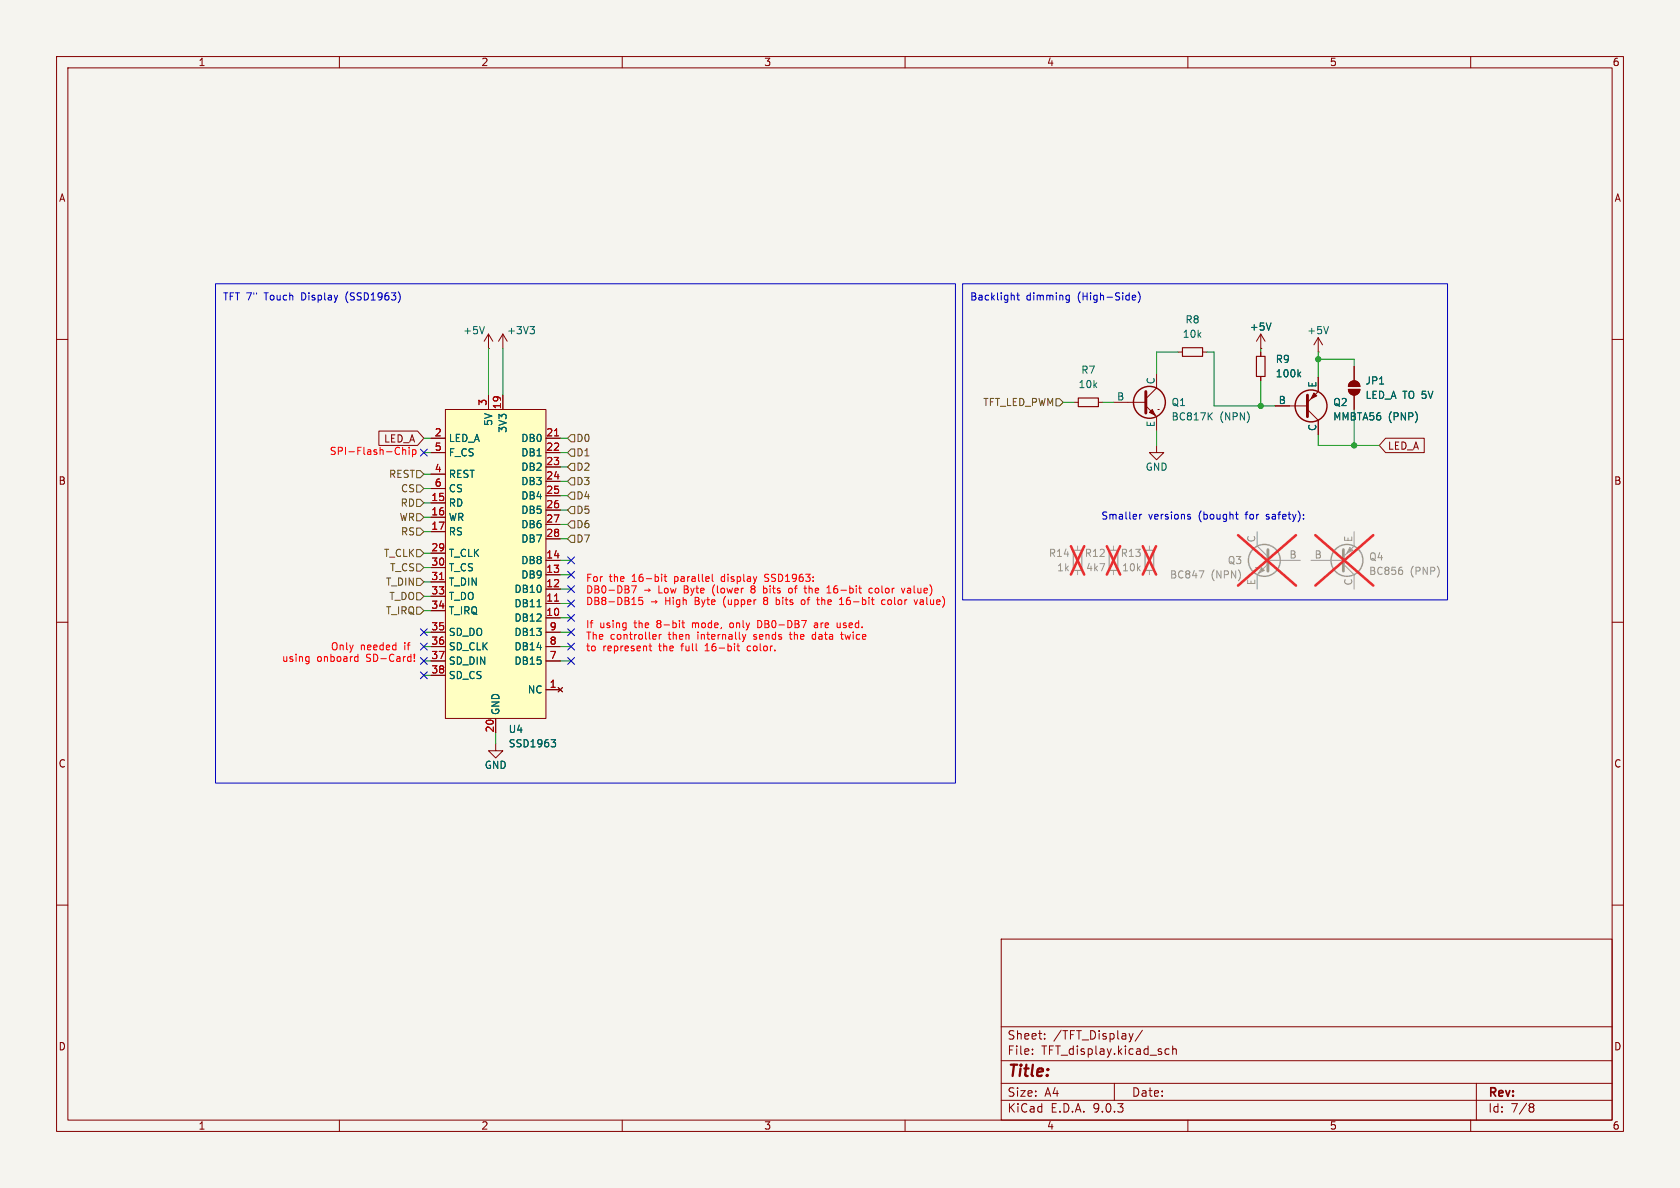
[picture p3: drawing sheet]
<svg xmlns="http://www.w3.org/2000/svg" width="297mm" height="210mm" viewBox="0 0 297 210" stroke-linecap="round" stroke-linejoin="round" font-family="sans-serif">
<path d="M0 0h297v210h-297z" fill="#f5f4ef" stroke="#f5f4ef" stroke-width=".18"/>
<g fill="none" stroke="#840000" stroke-width=".18">
<path d="M10 10h277v190h-277zM12 12h273v186h-273zM60 10v2M110 10v2M160 10v2M210 10v2M260 10v2M222.9 59.1v2.5M222.9 59.1l.7 1.2M222.9 59.1l-.8 1.2M233 59.7l-.7 1.3M233 59.7l.8 1.3"/>
<path d="M233 59.7v2.5M10 60h2M189.9 71.1h.7M194.2 71.1h.7M196.8 71.1h5.8M202.6 71.8l1.9 1.9v2.5M204.5 78.7v1.3h1.2l-1.2 1.3-1.3-1.3h1.3M204.5 66v2.6l-1.9 1.9M204.7 72.4h.1M208.3 62.2h.7M212.6 62.2h.8M222.9 61.6h.1"/>
<path d="M222.9 62.2v.8M222.9 66.5v.8M225.4 71.8h5.7M231.1 72.4l1.9 1.9v2.5M233 62.2h.1M233 66.7v2.5l-1.9 1.9M238.4 68.8h2a1.02 1.02 0 0 1-1 1 1.02 1.02 0 0 1-1-1zM238.7 67.6a1.02 1.02 0 0 1 1.1-.2 1.02 1.02 0 0 1 .6 .9h-2zM239.4 64.8v2.5M239.4 69.9v2.5M285 60h2M10 110h2"/>
<path d="M285 110h2M10 160h2M177 166h108v32h-108zM285 160h2M60 198v2M110 198v2M160 198v2M177 194.5h108M177 191.5h108M177 187.5h108M177 181.5h108M182.5 186.3v.1"/>
<path d="M182.5 185.5v.1M184.7 183.6v.1M184.7 182.8v.1M197 191.5v3M200.3 182.7l-.3 1M202 182.1l-1.3 2M206 186.3l.2 .1 .5-.1M206.7 185.5l-.5-.1-.2 .1M207.3 185.5l.2-.1 .4 .1 .1 .9M207.3 184.9v1.5M210 198v2M260 198v2"/>
<path d="M261 191.5v6.5M270.6 195.1l.4 .1 .2 .2-.3 .3M270.6 195.7h.3M270.9 195.7l.2 .2 .1 .4-.2 .2-.4 .1"/>
</g>
<path d="M189.7 97.3h1.6v3.5h-1.6zM196.1 97.3h1.5v3.5h-1.5zM202.4 97.3h1.6v3.5h-1.6z" fill="none" stroke="#9c9b98" stroke-width=".2"/>
<g fill="none" stroke="#9c9b98" stroke-width=".18">
<path d="M190.5 96.5v.8M196.8 96.5v.8M203.2 96.5v.8M222.2 94v2.5l2 1.9M224.2 99.7l-2 1.9v2.5M224.2 99.1h5.7M231.8 99.1h5.7M237.5 99.7l1.9 1.9v2.5M239.4 94v2.5l-1.9 1.9M190.5 100.8v.8M196.8 100.8v.8M203.2 100.8v.8"/>
<path d="M222 100.3h.1"/>
</g>
<path d="M189.3 96.6l2.4 5M191.7 96.6l-2.4 5M195.7 96.6l2.3 5M198 96.6l-2.3 5M202 96.6l2.4 5M204.4 96.6l-2.4 5M218.9 94.6l10.2 8.9M229.1 94.6l-10.2 8.9M232.5 94.6l10.3 8.9M242.8 94.6l-10.3 8.9" fill="none" stroke="#e12e31" stroke-width=".46"/>
<path d="M224.2 97.2v3.8M237.5 97.2v3.8" fill="none" stroke="#9c9b98" stroke-width=".51"/>
<g fill="none" stroke="#9c9b98" stroke-width=".25">
<circle cx="223.5" cy="99.1" r="2.82"/>
<circle cx="238.1" cy="99.1" r="2.82"/>
</g>
<g fill="#9c9b98" stroke="#9c9b98" stroke-width=".18">
<path d="M223 100.3l.5 .5-1 .5z"/>
<path d="M238.6 96.8l.5 .5-1 .5z"/>
</g>
<path d="M212 100.9h.8l-.5 1.3M247.9 100.8l.1 .2-.1 .5" fill="none" stroke="#939391" stroke-width=".18"/>
<g fill="#840000" stroke="#840000" stroke-width=".18">
<path d="M238.4 68.8h2a1.02 1.02 0 0 1-1 1 1.02 1.02 0 0 1-1-1z"/>
<path d="M238.7 67.6a1.02 1.02 0 0 1 1.1-.2 1.02 1.02 0 0 1 .6 .9h-2z"/>
<path d="M203.2 72.9l.5-.5 .5 1z"/>
<path d="M232.3 69.5l.5 .5-1 .5z"/>
</g>
<path d="M190.6 70.4h3.6v1.5h-3.6zM209 61.5h3.6v1.5h-3.6zM222.1 63h1.5v3.5h-1.5z" fill="none" stroke="#840000" stroke-width=".2"/>
<path d="M224.7 57.1l-.4 1.3M234.9 57.7l-.5 1.3M213.8 73.5l.5 .7M214.3 73l-.7 .7M229.6 66.1l.4 .5M230 65.8l-.5 .5" fill="none" stroke="#006464" stroke-width=".18"/>
<path d="M202.6 69.2v3.8M231.1 69.9v3.8" fill="none" stroke="#840000" stroke-width=".51"/>
<g fill="none" stroke="#840000" stroke-width=".25">
<circle cx="203.2" cy="71.1" r="2.82"/>
<circle cx="231.8" cy="71.8" r="2.82"/>
</g>
<path d="M78.7 72.4h17.8v54.6h-17.8z" fill="#ffffc2"/>
<g fill="none" stroke="#840000" stroke-width=".18">
<path d="M86.4 59.1v2.5M86.4 59.1l-.8 1.2M86.4 59.1l.7 1.2M88.9 59.1v2.5M88.9 59.1l-.8 1.2M88.9 59.1l.8 1.2M67 76.2h6.8l1.1 1.3-1.1 1.2h-6.8zM76.2 77.5h2.5M78.7 72.4h17.8v54.6h-17.8zM86.4 61.6h.1M86.4 69.9v2.5M88.9 69.9v2.5"/>
<path d="M96.5 77.5h2.6M222.9 61.6h.1M222.9 62.2v.8M222.9 66.5v.8M225.4 71.8h2.6M233 66.7v2.5M233 74.3v2.5M239.4 64.8v2.5M239.4 69.9v2.5M245 77.5h6.8v2.5h-6.8l-1.2-1.3zM76.2 80h2.5M76.2 83.8h2.5"/>
<path d="M76.2 86.4h2.5M76.2 88.9h2.5M76.2 91.4h2.5M76.2 94h2.5M76.2 97.8h2.5M96.5 80h2.6M96.5 82.6h2.6M96.5 85.1h2.6M96.5 87.6h2.6M96.5 90.2h2.6M96.5 92.7h2.6M96.5 95.3h2.6"/>
<path d="M96.5 99.1h2.6M76.2 100.3h2.5M76.2 102.9h2.5M76.2 105.4h2.5M76.2 108h2.5M76.2 111.8h2.5M76.2 114.3h2.5M76.2 116.8h2.5M76.2 119.4h2.5M96.5 111.8h2.6M96.5 114.3h2.6M96.5 116.8h2.6"/>
<path d="M96.5 101.6h2.6M96.5 104.1h2.6M96.5 106.7h2.6M96.5 109.2h2.6M87.6 131.4v1.3h1.3l-1.3 1.3-1.2-1.3h1.2M87.6 127v2.5M96.5 121.9h2.6M98.7 121.5l.7 .8M99.4 121.5l-.7 .8"/>
</g>
<path d="M98 77.1h.8M77.7 102.5h.7M98 106.3h.8" fill="none" stroke="#a90000" stroke-width=".18"/>
<path d="M85.6 57.7l-.4 1.3M93.7 57.7h.8l-.4 .5M94.2 58.2l.3 .3v.3l-.3 .2M224.7 57.1l-.4 1.3M229.6 66.1l.4 .5M230 65.8l-.5 .5M94.9 107.3h.8M97.4 130.8h.8l-.4 .4 .4 .2v.4l-.2 .2h-.4" fill="none" stroke="#006464" stroke-width=".18"/>
<g fill="none" stroke="#725600" stroke-width=".18">
<path d="M100.3 77.5l.7-.7h.6v1.3h-.6zM101 79.4h.6v1.2h-.6l-.7-.6zM186.7 70.5h.6l.7 .6-.7 .7h-.6zM73.7 90.8h.6l.6 .6-.6 .7h-.6zM73.7 99.7h.6l.6 .6-.6 .7h-.6zM73.7 83.2h.6l.6 .6-.6 .7h-.6zM73.7 97.2h.6l.6 .6-.6 .6h-.6zM73.7 85.7h.6l.6 .7-.6 .6h-.6zM73.7 88.3h.6l.6 .6-.6 .6h-.6zM73.7 93.3h.6l.6 .7-.6 .6h-.6zM100.3 82.6l.7-.7h.6v1.3h-.6zM100.3 95.3l.7-.7h.6v1.3h-.6z"/>
<path d="M101 87h.6v1.3h-.6l-.7-.7zM101 92.1h.6v1.2h-.6l-.7-.6zM101 89.5h.6v1.3h-.6l-.7-.6zM101 84.5h.6v1.2h-.6l-.7-.6zM73.7 102.2h.6l.6 .7-.6 .6h-.6zM73.7 104.8h.6l.6 .6-.6 .6h-.6zM73.7 107.3h.6l.6 .7-.6 .6h-.6z"/>
</g>
<g fill="none" stroke="#009600" stroke-width=".18">
<path d="M74.9 77.5h1.3M86.4 61.6v8.3M88.9 61.6v8.3M99.1 77.5h1.2M188 71.1h1.9M194.9 71.1h1.9M204.5 76.2v2.5M208.3 62.2h-3.8v3.8M213.4 62.2h1.2v9.6h10.8M222.9 61.6v.6M222.9 67.3v4.5M233 76.8v1.9h10.8"/>
<path d="M233 62.2v4.5M233 63.5h6.4v1.3M239.4 72.4v6.3M74.9 91.4h1.3M74.9 80h1.3M74.9 88.9h1.3M74.9 83.8h1.3M74.9 86.4h1.3M74.9 97.8h1.3M74.9 94h1.3M99.1 95.3h1.2M99.1 80h1.2"/>
<path d="M99.1 99.1h1.9M99.1 90.2h1.2M99.1 87.6h1.2M99.1 85.1h1.2M99.1 92.7h1.2M99.1 82.6h1.2M74.9 116.8h1.3M74.9 111.8h1.3M74.9 119.4h1.3M74.9 108h1.3M74.9 114.3h1.3M74.9 100.3h1.3"/>
<path d="M74.9 105.4h1.3M74.9 102.9h1.3M99.1 116.8h1.9M99.1 111.8h1.9M99.1 114.3h1.9M99.1 109.2h1.9M99.1 101.6h1.9M99.1 104.1h1.9M99.1 106.7h1.9M87.6 129.5v1.9"/>
</g>
<g fill="none" stroke="#000084" stroke-width=".18">
<path d="M74.3 79.4l1.2 1.2M75.5 79.4l-1.2 1.2M100.4 98.5l1.2 1.2M101.6 98.5l-1.2 1.2M74.3 116.2l1.2 1.2M74.3 113.7l1.2 1.2M74.3 118.8l1.2 1.2M74.3 111.2l1.2 1.2M75.5 116.2l-1.2 1.2M75.5 113.7l-1.2 1.2M75.5 118.8l-1.2 1.2M75.5 111.2l-1.2 1.2"/>
<path d="M100.4 106.1l1.2 1.2M100.4 103.5l1.2 1.2M100.4 108.6l1.2 1.2M100.4 111.2l1.2 1.2M100.4 113.7l1.2 1.2M100.4 116.2l1.2 1.2M100.4 101l1.2 1.2M101.6 106.1l-1.2 1.2M101.6 103.5l-1.2 1.2M101.6 108.6l-1.2 1.2M101.6 111.2l-1.2 1.2M101.6 113.7l-1.2 1.2"/>
<path d="M101.6 116.2l-1.2 1.2M101.6 101l-1.2 1.2"/>
</g>
<g fill="none" stroke="#f00" stroke-width=".18">
<path d="M71.2 79.1v1.2M71.2 79.6l.2-.1 .3 .1v.7M72.3 79.5v.8M72.9 79.6l.4-.1 .2 .2-.1 .6h-.5M72.9 79.5v1.3M54.3 116.1h.3M54.6 116.1v1l-.2 .2M54.6 116.9h-.3M62.9 116.1h.4M63.3 116.9h-.4M63.3 115.7v1.2M73.3 116.8v.1"/>
<path d="M73.3 115.7v.7M112.5 103.6l-.5 1.2M113.6 105.6h-.6l-.1 .6 .2-.1h.4l.1 .2v.4l-.2 .2-.5-.2M114.7 114.2h.5M114.9 113.8v1.1l.3 .1M115.6 112.2h.3l.1 .3-.6 .1M115.9 112.9l-.3 .1M116.5 112.2v.8M116.9 112.2l-.4 .2M117 101.5v.1M117 101.9v.9M117.4 101.9h.5"/>
<path d="M117.6 101.5v1.1l.3 .2M120.5 110.1h.5M120.7 109.7v1.1l.3 .2M124.7 115h.7M125.9 101.5v1.1l.2 .2M129.1 110.2l-.1 .2 .1 .5M130.5 113.8v1.1l.3 .1M131.2 112.2l.3 .8M131.5 113l-.3 .4M131.8 112.2l-.3 .8M132.3 114.2l-.2 .2v.4l.2 .2M132.9 104l.1 .1-.2 .1v.4l.2 .2"/>
<path d="M134.4 109.7h-.4v1.3l.4-.1M135 103.6v1.2M135 104.8h.4M135.2 102.7l.2 .1M135.2 105.6l-.2 .2 .2 .3-.1 .2-.1 .3 .2 .3M135.4 104h-.4M135.4 101.5l-.2 .3 .2 .3M137.2 106.8l.4 .1M137.2 105.6v1.3M137.6 106l-.4 .1M139.5 112.2h.5M139.7 111.7l.1 1.2"/>
<path d="M140 104h-.4l-.2 .2 .1 .5 .1 .1h.4M142.1 104h.5M142.2 106.1l-.3-.1-.3 .3 .1 .4 .2 .2 .3-.1M142.5 104.8h.1M144 110.2h.5M144.1 112.2h-.4l-.1 .2v.5l.5 .1M144.4 106h.4M144.5 110.4l-.4 .1-.2 .2 .2 .3 .4-.1M144.7 106.9h.1M146.2 104.8h.7M146.4 103.7l.1-.1v1.2M148.4 106.9h.7"/>
<path d="M148.5 110.8l-.1 .2-.3-.1M148.5 110.1v.9M148.6 112.2h.5M148.7 105.8l.1-.2v1.3M148.8 111.7v1.1l.3 .2M154.2 104h-.3l-.3 .2 .1 .6h.5M154.8 104.1v.6M156.5 106.1l-.4-.1-.2 .3 .1 .5h.5M157 106.1v.6M160 104l-.3 .8M160.8 104h-.3M160.9 104.3h-.3l-.2 .2 .1 .3h.4"/>
<path d="M162.2 106l-.3 .9M163.1 106.4h-.3l-.2 .2 .1 .2 .4 .1"/>
</g>
<g fill="none" stroke="#0000c2" stroke-width=".18">
<path d="M38.1 50.2h130.8v88.2h-130.8zM170.2 50.2h85.7v55.8h-85.7zM179.1 52.2l.2 .2v.6M179.7 52.2h.5M179.9 51.8v1.1l.3 .1M188.6 52.2h.4M188.6 53h.4M189 52.2v1l-.2 .3-.3-.1M200.2 52.6l.6-.1-.1-.3h-.3l-.2 .2v.6h.5M201.2 51.6a1.46 1.46 0 0 1 0 1.9M201.5 90.9v.9M201.8 90.9l-.3 .3"/>
<path d="M210.1 90.9l.3 .1M210.1 91.3l.3 .1 .1 .2-.2 .2h-.2M218.4 90.9h.5M218.6 90.5v1.1l.3 .2"/>
</g>
<g fill="#009600" stroke="#009600" stroke-width=".18">
<circle cx="239.4" cy="78.7" r=".46"/>
<circle cx="233" cy="63.5" r=".46"/>
<circle cx="222.9" cy="71.8" r=".46"/>
</g>
<text font-size="2.8" fill="#840000" x="178" y="190.9">Title:</text>
<g font-size="2.1" fill="#840000">
<text x="178" y="184">Sheet:</text>
<text x="186.2" y="184">/TFT_Display/</text>
<text x="178" y="186.7">File:</text>
<text x="184.1" y="186.7">TFT_display.kicad_sch</text>
<text x="178" y="196.9">KiCad</text>
<text x="178" y="194.1">Size:</text>
<text x="184.7" y="194.1">A4</text>
<text x="185.7" y="196.9">E.D.A.</text>
<text x="193.3" y="196.9">9.0.3</text>
<text x="200" y="194.1">Date:</text>
<text x="263" y="194.3">Rev:</text>
<text x="263" y="196.9">Id:</text>
<text x="267.1" y="196.9">7/8</text>
</g>
<g font-size="1.8" fill="#840000">
<text x="35" y="11.9">1</text>
<text x="85" y="11.9">2</text>
<text x="135" y="11.9">3</text>
<text x="185" y="11.9">4</text>
<text x="235" y="11.9">5</text>
<text x="285" y="11.9">6</text>
<text x="10.3" y="35.9">A</text>
<text x="285.3" y="35.9">A</text>
<text x="245.3" y="79.7">LED_A</text>
<text x="10.3" y="85.9">B</text>
<text x="285.3" y="85.9">B</text>
<text x="10.3" y="135.9">C</text>
<text x="285.3" y="135.9">C</text>
<text x="10.3" y="185.9">D</text>
<text x="285.3" y="185.9">D</text>
<text x="35" y="199.9">1</text>
<text x="85" y="199.9">2</text>
<text x="135" y="199.9">3</text>
<text x="185" y="199.9">4</text>
<text x="235" y="199.9">5</text>
<text x="285" y="199.9">6</text>
</g>
<g font-size="1.8" fill="#0000c2">
<text x="39.3" y="53.3">TFT 7&quot;</text>
<text x="46.9" y="53.3">Touch</text>
<text x="53.5" y="53.3">Display</text>
<text x="61.6" y="53.3">(SSD1963)</text>
<text x="171.4" y="53.3">Backlight</text>
<text x="181.4" y="53.3">dimming</text>
<text x="190.6" y="53.3">(High-Side)</text>
<text x="194.6" y="92.1">Smaller</text>
<text x="203" y="92.1">versions</text>
<text x="212" y="92.1">(bought</text>
<text x="220.5" y="92.1">for</text>
<text x="224.3" y="92.1">safety):</text>
</g>
<g font-size="1.8" fill="#006464">
<text x="81.8" y="59.3">+5V</text>
<text x="89.5" y="59.3">+3V3</text>
<text x="209" y="59.9">10k</text>
<text x="209.5" y="57.4">R8</text>
<text x="220.8" y="58.6">+5V</text>
<text x="231" y="59.3">+5V</text>
<text x="225.4" y="64.4">R9</text>
<text x="190.6" y="68.8">10k</text>
<text x="191.1" y="66.3">R7</text>
<text x="197.4" y="70.9">B</text>
<text x="204.2" y="68" transform="rotate(-90 204.2 68)">C</text>
<text x="207" y="72">Q1</text>
<text x="225.4" y="66.9">100k</text>
<text x="226" y="71.5">B</text>
<text x="232.8" y="68.6" transform="rotate(-90 232.8 68.6)">E</text>
<text x="235.6" y="72">Q2</text>
<text x="241.3" y="68.2">JP1</text>
<text x="241.3" y="70.7">LED_A TO 5V</text>
<text x="87.2" y="75.4" transform="rotate(-90 87.2 75.4)">5V</text>
<text x="89.8" y="76.6" transform="rotate(-90 89.8 76.6)">3V3</text>
<text x="204.2" y="75.6" transform="rotate(-90 204.2 75.6)">E</text>
<text x="207" y="74.5">BC817K</text>
<text x="215.6" y="74.5">(NPN)</text>
<text x="232.8" y="76.3" transform="rotate(-90 232.8 76.3)">C</text>
<text x="235.6" y="74.5">MMBTA56</text>
<text x="245.4" y="74.5">(PNP)</text>
<text x="79.2" y="78.3">LED_A</text>
<text x="79.2" y="80.9">F_CS</text>
<text x="92.1" y="78.3">DB0</text>
<text x="92.1" y="80.9">DB1</text>
<text x="92.1" y="83.4">DB2</text>
<text x="202.4" y="83.4">GND</text>
<text x="79.2" y="84.7">REST</text>
<text x="79.2" y="87.2">CS</text>
<text x="79.2" y="89.8">RD</text>
<text x="92.1" y="86">DB3</text>
<text x="92.1" y="88.5">DB4</text>
<text x="79.2" y="92.3">WR</text>
<text x="79.2" y="94.8">RS</text>
<text x="92.1" y="91">DB5</text>
<text x="92.1" y="93.6">DB6</text>
<text x="79.2" y="98.7">T_CLK</text>
<text x="79.2" y="101.2">T_CS</text>
<text x="92.1" y="96.1">DB7</text>
<text x="92.1" y="99.9">DB8</text>
<text x="79.2" y="103.7">T_DIN</text>
<text x="79.2" y="106.3">T_DO</text>
<text x="90.8" y="105">DB10</text>
<text x="90.8" y="107.5">DB11</text>
<text x="92.1" y="102.5">DB9</text>
<text x="79.2" y="108.8">T_IRQ</text>
<text x="79.2" y="112.6">SD_DO</text>
<text x="90.8" y="110.1">DB12</text>
<text x="90.8" y="112.6">DB13</text>
<text x="79.2" y="115.2">SD_CLK</text>
<text x="79.2" y="117.7">SD_DIN</text>
<text x="90.8" y="115.2">DB14</text>
<text x="90.8" y="117.7">DB15</text>
<text x="79.2" y="120.2">SD_CS</text>
<text x="93.2" y="122.8">NC</text>
<text x="88.5" y="126.5" transform="rotate(-90 88.5 126.5)">GND</text>
<text x="89.8" y="129.8">U4</text>
<text x="85.6" y="136.1">GND</text>
<text x="89.8" y="132.3">SSD1963</text>
</g>
<g font-size="1.8" fill="#a90000">
<text x="86.1" y="71.8" transform="rotate(-90 86.1 71.8)">3</text>
<text x="76.8" y="77.2">2</text>
<text x="88.6" y="72.4" transform="rotate(-90 88.6 72.4)">19</text>
<text x="96.5" y="77.2">21</text>
<text x="76.8" y="79.8">5</text>
<text x="76.8" y="83.6">4</text>
<text x="96.5" y="79.8">22</text>
<text x="96.5" y="82.3">23</text>
<text x="76.2" y="88.6">15</text>
<text x="76.8" y="86.1">6</text>
<text x="96.5" y="84.8">24</text>
<text x="96.5" y="87.4">25</text>
<text x="96.5" y="89.9">26</text>
<text x="76.2" y="91.2">16</text>
<text x="76.2" y="93.7">17</text>
<text x="96.5" y="92.5">27</text>
<text x="96.5" y="95">28</text>
<text x="76.2" y="97.5">29</text>
<text x="76.2" y="100.1">30</text>
<text x="96.5" y="98.8">14</text>
<text x="96.5" y="101.3">13</text>
<text x="76.2" y="102.6">31</text>
<text x="76.2" y="105.2">33</text>
<text x="76.2" y="107.7">34</text>
<text x="96.5" y="103.9">12</text>
<text x="96.5" y="106.4">11</text>
<text x="76.2" y="111.5">35</text>
<text x="96.5" y="109">10</text>
<text x="97.1" y="111.5">9</text>
<text x="76.2" y="114">36</text>
<text x="76.2" y="116.6">37</text>
<text x="76.2" y="119.1">38</text>
<text x="97.1" y="114">8</text>
<text x="97.1" y="116.6">7</text>
<text x="97.1" y="121.7">1</text>
<text x="87.4" y="129.6" transform="rotate(-90 87.4 129.6)">20</text>
</g>
<g font-size="1.8" fill="#725600">
<text x="173.7" y="72">TFT_LED_PWM</text>
<text x="101.8" y="78.3">D0</text>
<text x="101.8" y="80.9">D1</text>
<text x="101.8" y="83.4">D2</text>
<text x="68.7" y="84.7">REST</text>
<text x="70.7" y="89.8">RD</text>
<text x="70.8" y="87.2">CS</text>
<text x="101.8" y="88.5">D4</text>
<text x="101.8" y="86">D3</text>
<text x="70.5" y="92.3">WR</text>
<text x="70.8" y="94.8">RS</text>
<text x="101.8" y="93.6">D6</text>
<text x="101.8" y="91">D5</text>
<text x="67.8" y="98.7">T_CLK</text>
<text x="68.9" y="101.2">T_CS</text>
<text x="101.8" y="96.1">D7</text>
<text x="68.1" y="103.7">T_DIN</text>
<text x="68.7" y="106.3">T_DO</text>
<text x="68.1" y="108.8">T_IRQ</text>
</g>
<g font-size="1.8" fill="#f00">
<text x="58.2" y="80.6">SPI-Flash-Chip</text>
<text x="67.8" y="78.4">LED_A</text>
<text x="103.5" y="103.1">For</text>
<text x="103.5" y="105.1">DB0-DB7</text>
<text x="103.5" y="107.2">DB8-DB15</text>
<text x="107.7" y="103.1">the</text>
<text x="111.8" y="103.1">16-bit</text>
<text x="113.7" y="105.1">þÿ!’Low</text>
<text x="115" y="107.2">þÿ!’High</text>
<text x="119.5" y="103.1">parallel</text>
<text x="121.2" y="105.1">Byte</text>
<text x="123.1" y="107.2">Byte</text>
<text x="126.4" y="105.1">(lower</text>
<text x="128" y="103.1">display</text>
<text x="128.3" y="107.2">(upper</text>
<text x="133.4" y="105.1">8</text>
<text x="135.7" y="107.2">8</text>
<text x="135.8" y="105.1">bits</text>
<text x="135.8" y="103.1">SSD1963:</text>
<text x="138" y="107.2">bits</text>
<text x="140.5" y="105.1">of</text>
<text x="142.7" y="107.2">of</text>
<text x="143.5" y="105.1">the</text>
<text x="145.8" y="107.2">the</text>
<text x="147.7" y="105.1">16-bit</text>
<text x="149.9" y="107.2">16-bit</text>
<text x="155.3" y="105.1">color</text>
<text x="157.5" y="107.2">color</text>
<text x="161.3" y="105.1">value)</text>
<text x="163.6" y="107.2">value)</text>
<text x="103.5" y="111.2">If</text>
<text x="103.5" y="113.3">The</text>
<text x="106" y="111.2">using</text>
<text x="107.9" y="113.3">controller</text>
<text x="112.3" y="111.2">the</text>
<text x="116.4" y="111.2">8-bit</text>
<text x="118.3" y="113.3">then</text>
<text x="122.8" y="111.2">mode,</text>
<text x="123.6" y="113.3">internally</text>
<text x="129.7" y="111.2">only</text>
<text x="133.7" y="113.3">sends</text>
<text x="134.8" y="111.2">DB0-DB7</text>
<text x="140.3" y="113.3">the</text>
<text x="144.5" y="113.3">data</text>
<text x="145" y="111.2">are</text>
<text x="149.2" y="111.2">used.</text>
<text x="149.8" y="113.3">twice</text>
<text x="49.8" y="117.2">using</text>
<text x="56" y="117.2">onboard</text>
<text x="58.4" y="115.2">Only</text>
<text x="63.7" y="115.2">needed</text>
<text x="64.9" y="117.2">SD-Card!</text>
<text x="71.6" y="115.2">if</text>
<text x="103.5" y="115.3">to</text>
<text x="106.6" y="115.3">represent</text>
<text x="116.6" y="115.3">the</text>
<text x="120.7" y="115.3">full</text>
<text x="125.1" y="115.3">16-bit</text>
<text x="132.8" y="115.3">color.</text>
</g>
<g font-size="1.8" fill="#939391">
<text x="222" y="96" transform="rotate(-90 222 96)">C</text>
<text x="239.1" y="95.9" transform="rotate(-90 239.1 95.9)">E</text>
<text x="185.3" y="98.7">R14</text>
<text x="186.8" y="101.2">1k</text>
<text x="191.7" y="98.7">R12</text>
<text x="191.9" y="101.2">4k7</text>
<text x="198" y="98.7">R13</text>
<text x="198.3" y="101.2">10k</text>
<text x="217" y="99.9">Q3</text>
<text x="227.9" y="98.8">B</text>
<text x="232.3" y="98.8">B</text>
<text x="241.9" y="99.3">Q4</text>
<text x="241.9" y="101.8">BC856</text>
<text x="249.3" y="101.8">(PNP)</text>
<text x="206.7" y="102.5">BC847</text>
<text x="214.1" y="102.5">(NPN)</text>
<text x="222" y="103.5" transform="rotate(-90 222 103.5)">E</text>
<text x="239.1" y="103.6" transform="rotate(-90 239.1 103.6)">C</text>
</g>
</svg>
